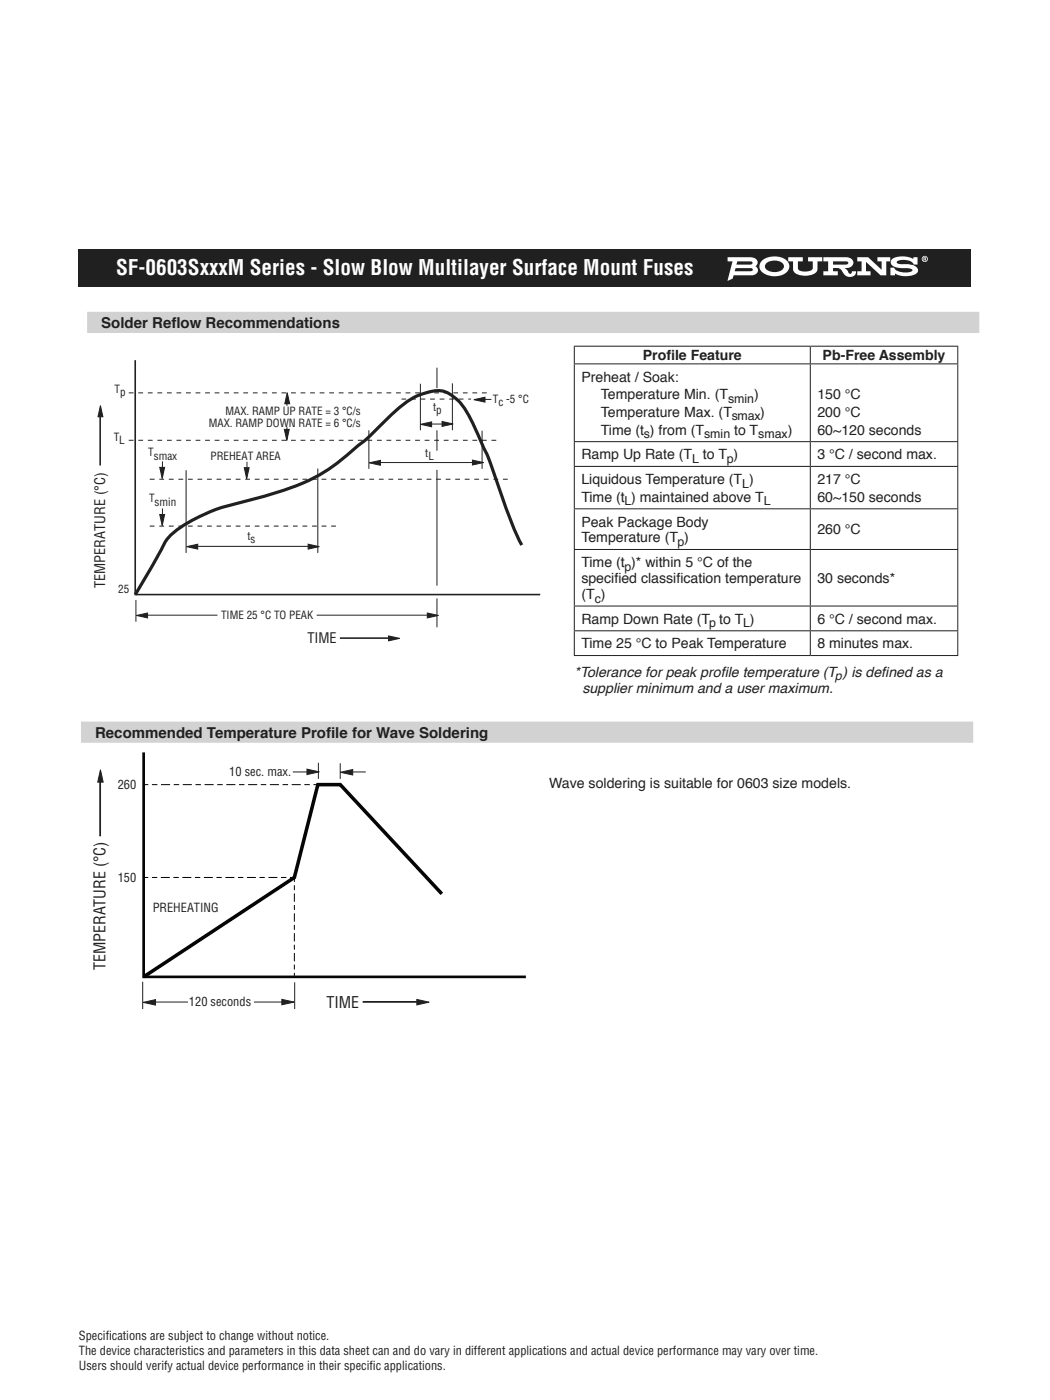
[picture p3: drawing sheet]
<svg xmlns="http://www.w3.org/2000/svg" width="210mm" height="279mm" viewBox="0 0 210 279" stroke-linecap="round" stroke-linejoin="round" font-family="sans-serif">
<path d="M17.4 64.3h178" fill="none" stroke="#d1d2d4" stroke-width="4.2" stroke-linecap="butt"/>
<path d="M15.7 49.7h178.1v7.5h-178.1z" fill="#231f20"/>
<g fill="#fff">
<path d="M157.3 51.3h2.9v.9h-1v1.3a1.6 1.6 0 0 0 1.9 .7 1.05 1.05 0 0 0 1.1-.7v-1.3h-.9v-.9h2.8v.9h-1v1.5a2.12 2.12 0 0 1-2.3 1.3 2.93 2.93 0 0 1-2.4-.9l-.1-1.9h-1z"/>
<path d="M171.1 51.3h2.2l2.7 2.5v-1.6h-.9v-.9h2.6v.9h-.8v2.7h-1.2l-2.9-2.6v1.8h.9v.8h-2.6v-.8h.9v-1.9h-.9z"/>
<path d="M178.2 51.6a4.6 4.6 0 0 1 4.1 .1v-.4h.8v1.5h-.8a2.22 2.22 0 0 0-2.7-.9l-.6 .3v.2l.5 .3h1.1a2.7 2.7 0 0 1 2.6 1 .91 .91 0 0 1-.8 1.2 4.4 4.4 0 0 1-3.8-.3v.3h-.9v-1.5h.8a2.19 2.19 0 0 0 2.2 1l1.1-.2 .3-.3a2.64 2.64 0 0 0-2.2-.4 2.56 2.56 0 0 1-2-.7l-.1-.5 .1-.4z"/>
<path d="M184.5 51.5v.1h.1v-.1zM184.3 51.4h.5l-.1 .3 .1 .3h-.1l-.2-.2v.2h-.2zM184.1 51.7a.47 .47 0 0 0 .9 0 .47 .47 0 0 0-.9 0zM184 51.7a.61 .61 0 0 1 1.2 0 .61 .61 0 0 1-1.2 0z"/>
<path d="M146.8 53.5h3l.3 .1 .1 .2-.1 .3h-.5h-3zM147.2 52.2h2.6l.4 .2-.2 .3-.4 .1h-2.6zM145.2 51.3v.9h1l-1 3.9 1-.5 .2-.7h3.6a.99 .99 0 0 0 1.2-.5 .99 .99 0 0 0-.4-1.3 .94 .94 0 0 0 .4-1 .94 .94 0 0 0-.9-.7z"/>
<path d="M153 52.5a2.61 2.61 0 0 1 3.4 .3 1.11 1.11 0 0 1-1.2 1.4 2.01 2.01 0 0 1-2.6-1zM152.2 51.9a1.59 1.59 0 0 0-.6 1.6 1.59 1.59 0 0 0 1.1 1.2 3.9 3.9 0 0 0 4.5-.7 1.73 1.73 0 0 0-1.2-2.6 4.3 4.3 0 0 0-3.8 .5z"/>
<path d="M166.3 52.2h2.6l.4 .2-.2 .3-.4 .1h-2.4zM164.3 51.3v.9h1v1.9h-1v.8h2.9v-.8h-.9v-.6a1.57 1.57 0 0 1 2 1 1.43 1.43 0 0 0 1.2 .8 1.43 1.43 0 0 0 1.3-.8v-.4h-.8v.3l-.3 .3a.6 .6 0 0 1-.5-.7l-.7-.5a1.28 1.28 0 0 0 1.8-1.4 1.4 1.4 0 0 0-1.5-.8z"/>
</g>
<g fill="none" stroke="#231f20" stroke-width=".2">
<path d="M114.5 69.1h76.7M114.5 72.6h76.7M114.6 69.2v3.3M114.6 72.7v15.4M161.7 69.2v3.3M161.7 72.7v15.4M191.1 69.2v3.3M191.1 72.7v15.4M73.6 85.9v7.7M96.2 86v7.6M114.5 88.1h76.7M114.5 93.1h76.7"/>
<path d="M114.6 88.2v4.8M114.6 93.2v8.3M161.7 88.2v4.8M161.7 93.2v8.3M191.1 88.2v4.8M191.1 93.2v8.3M114.5 101.5h76.7M114.5 109.7h76.7M114.6 101.6v8M114.6 109.7v11.2M161.7 101.6v8M161.7 109.7v11.2"/>
<path d="M191.1 101.6v8M191.1 109.7v11.2M114.5 120.9h76.7M114.5 125.9h76.7M114.5 130.8h76.7M114.6 121v4.8M114.6 126v4.7M161.7 121v4.8M161.7 126v4.7M191.1 121v4.8M191.1 126v4.7"/>
</g>
<path d="M16.2 146.1h178" fill="none" stroke="#d1d2d4" stroke-width="4.2" stroke-linecap="butt"/>
<path d="M27 71.9v46.8h80.8" fill="none" stroke="#231f20" stroke-width=".32"/>
<path d="M25.7 87.9h73.7" fill="none" stroke="#231f20" stroke-width=".2" stroke-dasharray="1 1" stroke-linecap="butt"/>
<path d="M83.9 84.7l2.2-.5v1z" fill="#231f20"/>
<path d="M83.9 84.7l2.2-.5v1z" fill="none" stroke="#231f20" stroke-width=".2"/>
<path d="M94.3 91.8l2.2 .5-2.2 .5z" fill="#231f20"/>
<path d="M85.8 84.6h3.5M94.3 91.8l2.2 .5-2.2 .5z" fill="none" stroke="#231f20" stroke-width=".2"/>
<path d="M77.6 126.9l2.2 .5-2.2 .5z" fill="#231f20"/>
<path d="M87.2 93.8v23.1M27.1 119.8v4.3M77.6 126.9l2.2 .5-2.2 .5z" fill="none" stroke="#231f20" stroke-width=".2"/>
<path d="M67.8 127.3h10.4" fill="none" stroke="#231f20" stroke-width=".32"/>
<path d="M25.7 78.4h72.1M80.1 79.6h13.9M29.9 95.6h72.2M29.9 105h37.5" fill="none" stroke="#231f20" stroke-width=".2" stroke-dasharray="1 1" stroke-linecap="butt"/>
<path d="M27.2 122.8l2.3-.5v1z" fill="#231f20"/>
<path d="M27.2 122.8l2.3-.5v1z" fill="none" stroke="#231f20" stroke-width=".2"/>
<path d="M85.3 122.3l2.2 .5-2.2 .5z" fill="#231f20"/>
<path d="M37.1 93.8v16.6M63.4 93.5v16.9M63.2 122.8h22.7M85.3 122.3l2.2 .5-2.2 .5z" fill="none" stroke="#231f20" stroke-width=".2"/>
<path d="M37.2 109.1l2.3-.5v1z" fill="#231f20"/>
<path d="M37.2 109.1l2.3-.5v1z" fill="none" stroke="#231f20" stroke-width=".2"/>
<path d="M61.5 108.6l2.2 .5-2.2 .5z" fill="#231f20"/>
<path d="M83.9 76.6v9.3M90.3 76.5v9.4M39.1 109h23.1M61.5 108.6l2.2 .5-2.2 .5z" fill="none" stroke="#231f20" stroke-width=".2"/>
<path d="M94.6 79.8l2.2-.5v1z" fill="#231f20"/>
<path d="M94.6 79.8l2.2-.5v1z" fill="none" stroke="#231f20" stroke-width=".2"/>
<path d="M88.2 84.1l2.2 .5-2.2 .5z" fill="#231f20"/>
<path d="M96.5 79.7h1.6M88.2 84.1l2.2 .5-2.2 .5z" fill="none" stroke="#231f20" stroke-width=".2"/>
<path d="M31.9 102.7h1l-.5 2.2z" fill="#231f20"/>
<path d="M31.9 102.7h1l-.5 2.2zM32.4 101.5v1.8" fill="none" stroke="#231f20" stroke-width=".2"/>
<path d="M31.9 93.3h1l-.5 2.2z" fill="#231f20"/>
<path d="M31.9 93.3h1l-.5 2.2zM32.4 92.1v1.8" fill="none" stroke="#231f20" stroke-width=".2"/>
<path d="M48.7 93.3h1l-.5 2.3z" fill="#231f20"/>
<path d="M48.7 93.3h1l-.5 2.3zM49.3 92.2v1.8" fill="none" stroke="#231f20" stroke-width=".2"/>
<path d="M56.7 85.7h1l-.5 2.2z" fill="#231f20"/>
<path d="M56.7 85.7h1l-.5 2.2zM57.3 85.8v1.9" fill="none" stroke="#231f20" stroke-width=".2"/>
<path d="M57.3 78.4l.5 2.2h-1z" fill="#231f20"/>
<path d="M57.3 79.9v1.1M57.3 78.4l.5 2.2h-1zM57.3 85.2v1.1" fill="none" stroke="#231f20" stroke-width=".2"/>
<path d="M20 81l.5 2.2h-.9z" fill="#231f20"/>
<path d="M87.2 73.4v4.1M20 81l.5 2.2h-.9zM87.2 85.9v4.1M87.2 119.4v5.8" fill="none" stroke="#231f20" stroke-width=".2"/>
<path d="M20 82.5v10.4" fill="none" stroke="#231f20" stroke-width=".32"/>
<path d="M73.7 92.4l2.2-.5v1z" fill="#231f20"/>
<path d="M73.7 92.4l2.2-.5v1zM75.6 92.3h19.3M29 122.8h14.4" fill="none" stroke="#231f20" stroke-width=".2"/>
<path d="M104.1 108.8a121.5 121.5 0 0 1-6.1-16.1l-1.3-3a65.2 65.2 0 0 0-4-8.3 7.7 7.7 0 0 0-5-3.4 12.9 12.9 0 0 0-8.3 3.6l-1 .9a68.4 68.4 0 0 1-7.3 6.8 37 37 0 0 1-17 9.3l-4.5 1.3a36.9 36.9 0 0 0-12.6 4.7 10.8 10.8 0 0 0-5.2 5.9l-4.8 8.2" fill="none" stroke="#231f20" stroke-width=".63" stroke-linecap="butt"/>
<path d="M28.7 150.2v44.8h76.3" fill="none" stroke="#040503" stroke-width=".53"/>
<path d="M88.2 178.4l-20.3-21.8h-4.5l-4.7 18.5-30 19.9" fill="none" stroke="#040503" stroke-width=".71" stroke-linecap="butt"/>
<path d="M28.7 156.6h.9M62.6 156.6h.8M28.7 175.1h.9M57.9 175.1h.8v.9M58.7 194.2v.8" fill="none" stroke="#040503" stroke-width=".2"/>
<path d="M30.3 156.6h1.5M30.3 175.1h1.4" fill="none" stroke="#040503" stroke-width=".2" stroke-dasharray="1.1 .7" stroke-linecap="butt"/>
<path d="M32.1 156.6h30.1M32.1 175.1h25.4" fill="none" stroke="#040503" stroke-width=".2" stroke-dasharray="1.8 .7 1.1 .7" stroke-linecap="butt"/>
<path d="M58.7 176.7v1.3" fill="none" stroke="#040503" stroke-width=".2" stroke-dasharray="1 .7" stroke-linecap="butt"/>
<path d="M58.7 178.3v15.5" fill="none" stroke="#040503" stroke-width=".2" stroke-dasharray="1.6 .7 1 .7" stroke-linecap="butt"/>
<path d="M67.9 154.1l2.5-.5v1.1z" fill="#231f20"/>
<path d="M63.5 152.2v3.2M67.9 152.3v3.1M67.9 154.1l2.5-.5v1.1zM70 154.1h3" fill="none" stroke="#231f20" stroke-width=".2"/>
<path d="M61.3 153.5l2.4 .5-2.4 .6z" fill="#231f20"/>
<path d="M58.4 154.1h3.9M61.3 153.5l2.4 .5-2.4 .6zM28.5 195.9v5.5M58.8 196v5.4" fill="none" stroke="#231f20" stroke-width=".2"/>
<path d="M56.2 199.4l2.5 .6-2.5 .5z" fill="#231f20"/>
<path d="M56.2 199.4l2.5 .6-2.5 .5z" fill="none" stroke="#231f20" stroke-width=".2"/>
<path d="M28.6 200l2.4-.5v1.1z" fill="#231f20"/>
<path d="M30.6 200h6.9M50.7 200h6.8M28.6 200l2.4-.5v1.1z" fill="none" stroke="#231f20" stroke-width=".2"/>
<path d="M83.2 199.5l2.5 .5-2.5 .6z" fill="#231f20"/>
<path d="M83.2 199.5l2.5 .5-2.5 .6z" fill="none" stroke="#231f20" stroke-width=".2"/>
<path d="M72.4 199.9h11.5" fill="none" stroke="#231f20" stroke-width=".35"/>
<path d="M20 153.6l.6 2.5h-1.1z" fill="#231f20"/>
<path d="M20 153.6l.6 2.5h-1.1z" fill="none" stroke="#231f20" stroke-width=".2"/>
<path d="M20 155.4v11.5" fill="none" stroke="#231f20" stroke-width=".35"/>
<text font-size="4.2" fill="#fff" x="23.2" y="54.9">SF-0603SxxxM Series - Slow Blow Multilayer Surface Mount Fuses</text>
<g font-size="3.2" fill="#231f20">
<text x="20.9" y="121.4" transform="rotate(-90 20.9 121.4)">TEMPERATURE (°C)</text>
<text x="21" y="193.6" transform="rotate(-90 21 193.6)">TEMPERATURE (°C)</text>
<text x="65.2" y="201.1">TIME</text>
</g>
<g font-size="3" fill="#231f20">
<text x="20.2" y="65.4">Solder Ref</text>
<text x="34.2" y="65.4">low Recommendations</text>
<text x="19" y="147.2">Recommended Temperature Prof</text>
<text x="65.1" y="147.2">ile for Wave Soldering</text>
</g>
<g font-size="2.9" fill="#231f20">
<text x="21" y="117.4" transform="rotate(-90 21 117.4)">TEMPERATURE (°C)</text>
<text x="61.3" y="128.4">TIME</text>
<text x="21.1" y="182.4" transform="rotate(-90 21.1 182.4)">TEMPERATURE (°C)</text>
</g>
<g font-size="2.8" fill="#231f20">
<text x="128.3" y="71.9">Prof</text>
<text x="133" y="71.9">ile Feature</text>
<text x="164.2" y="71.9">Pb-Free Assembly</text>
<text x="116" y="76.1">Preheat / Soak:</text>
<text x="119.9" y="79.7">Temperature Min. (T</text>
<text x="119.9" y="83.2">Temperature Max. (T</text>
<text x="150.5" y="79.7">)</text>
<text x="151.7" y="83.2">)</text>
<text x="163.1" y="79.7">150 °C</text>
<text x="163.1" y="83.2">200 °C</text>
<text x="119.9" y="86.7">Time (t ) from (T</text>
<text x="146.5" y="86.7">to T</text>
<text x="157.2" y="86.7">)</text>
<text x="163.1" y="86.7">60~120 seconds</text>
<text x="116" y="91.7">Ramp Up Rate (T</text>
<text x="140.3" y="91.7">to T )</text>
<text x="163.1" y="91.7">3 °C / second max.</text>
<text x="116" y="100.1">Time (t ) maintained above T</text>
<text x="116" y="96.6">Liquidous Temperature (T )</text>
<text x="163.1" y="96.6">217 °C</text>
<text x="163.1" y="100.1">60~150 seconds</text>
<text x="116" y="105.1">Peak Package Body</text>
<text x="163.1" y="106.7">260 °C</text>
<text x="116" y="108.2">Temperature (T )</text>
<text x="116" y="113.2">Time (t )* within 5 °C of the</text>
<text x="116" y="116.4">specif</text>
<text x="116" y="119.5">(T )</text>
<text x="122.6" y="116.4">ied classif</text>
<text x="135" y="116.4">ication temperature</text>
<text x="163.1" y="116.4">30 seconds*</text>
<text x="116" y="124.5">Ramp Down Rate (T to T )</text>
<text x="163.1" y="124.5">6 °C / second max.</text>
<text x="116" y="129.4">Time 25 °C to Peak Temperature</text>
<text x="163.1" y="129.4">8 minutes max.</text>
<text x="114.7" y="135">*Tolerance for peak prof</text>
<text x="143.8" y="135">ile temperature (T ) is def</text>
<text x="175.9" y="135">ined as a</text>
<text x="116.2" y="138.2">supplier minimum and a user maximum.</text>
<text x="109.6" y="157.2">Wave soldering is suitable for 0603 size models.</text>
</g>
<g font-size="2.5" fill="#231f20">
<text x="23" y="78">T</text>
<text x="47.6" y="83.1">MAX. RAMP UP RATE = 3 °C/s</text>
<text x="93.7" y="82.1">t</text>
<text x="145.3" y="80.4">smin</text>
<text x="146" y="83.9">smax</text>
<text x="22.8" y="88.7">TL</text>
<text x="24.1" y="89.4">L</text>
<text x="43.9" y="85.5">MAX. RAMP DOWN RATE = 6 °C/s</text>
<text x="128.5" y="87.4">s</text>
<text x="140.5" y="87.4">smin</text>
<text x="151.3" y="87.4">smax</text>
<text x="30.5" y="92.2">T</text>
<text x="31.7" y="92.9">smax</text>
<text x="44.3" y="92.9">PREHEAT AREA</text>
<text x="91.9" y="92.2">t</text>
<text x="92.6" y="92.9">L</text>
<text x="138.1" y="92.4">L</text>
<text x="145.1" y="92.4">p</text>
<text x="124.6" y="100.8">L</text>
<text x="148.1" y="97.3">L</text>
<text x="152.4" y="100.8">L</text>
<text x="30.7" y="102.3">T</text>
<text x="31.9" y="103.1">smin</text>
<text x="52.5" y="110.6">t</text>
<text x="124.6" y="113.9">p</text>
<text x="135.2" y="109">p</text>
<text x="118.7" y="120.2">c</text>
<text x="141.5" y="125.2">p</text>
<text x="148.3" y="125.2">L</text>
<text x="46.6" y="128.2">TIME 25 °C TO PEAK</text>
<text x="166.6" y="135.7">p</text>
<text x="45.8" y="155">10 sec. max.</text>
<text x="23.5" y="157.5">260</text>
<text x="23.5" y="176.1">150</text>
<text x="30.5" y="182">PREHEATING</text>
<text x="37.7" y="200.8">120 seconds</text>
<text x="15.7" y="267.3">Specif</text>
<text x="21.1" y="267.3">ications are subject to change without notice.</text>
<text x="15.7" y="270.3">The device characteristics and parameters in this data sheet can and do vary in different applications and actual device performance may vary over time.</text>
<text x="15.7" y="273.3">Users should verify actual device performance in their specif</text>
<text x="73.8" y="273.3">ic applications.</text>
</g>
<g font-size="2.2" fill="#231f20">
<text x="22.8" y="78.4">Tp</text>
<text x="24" y="79">p</text>
<text x="45" y="82.9">MAX. RAMP UP RATE = 3 °C/s</text>
<text x="86.4" y="82.1">t</text>
<text x="87.1" y="82.7">p</text>
<text x="98.4" y="80.5">T -5 °C Tc -5 °C</text>
<text x="99.5" y="81.1">c</text>
<text x="22.7" y="87.9">T</text>
<text x="41.7" y="85.1">MAX. RAMP DOWN RATE = 6 °C/s</text>
<text x="29.6" y="91.1">T</text>
<text x="30.7" y="91.7">smax</text>
<text x="42" y="91.7">PREHEAT AREA</text>
<text x="84.9" y="91.1">t</text>
<text x="85.5" y="91.8">L</text>
<text x="29.8" y="100.3">T</text>
<text x="30.9" y="100.9">smin</text>
<text x="49.4" y="107.7">t</text>
<text x="50" y="108.4">s</text>
<text x="23.6" y="118.4">25</text>
<text x="44.1" y="123.5">TIME 25 °C TO PEAK</text>
<text x="23.3" y="149.9">260</text>
<text x="43.3" y="147.6">10 sec. max.</text>
<text x="36.1" y="188.8">120 seconds</text>
</g>
</svg>
